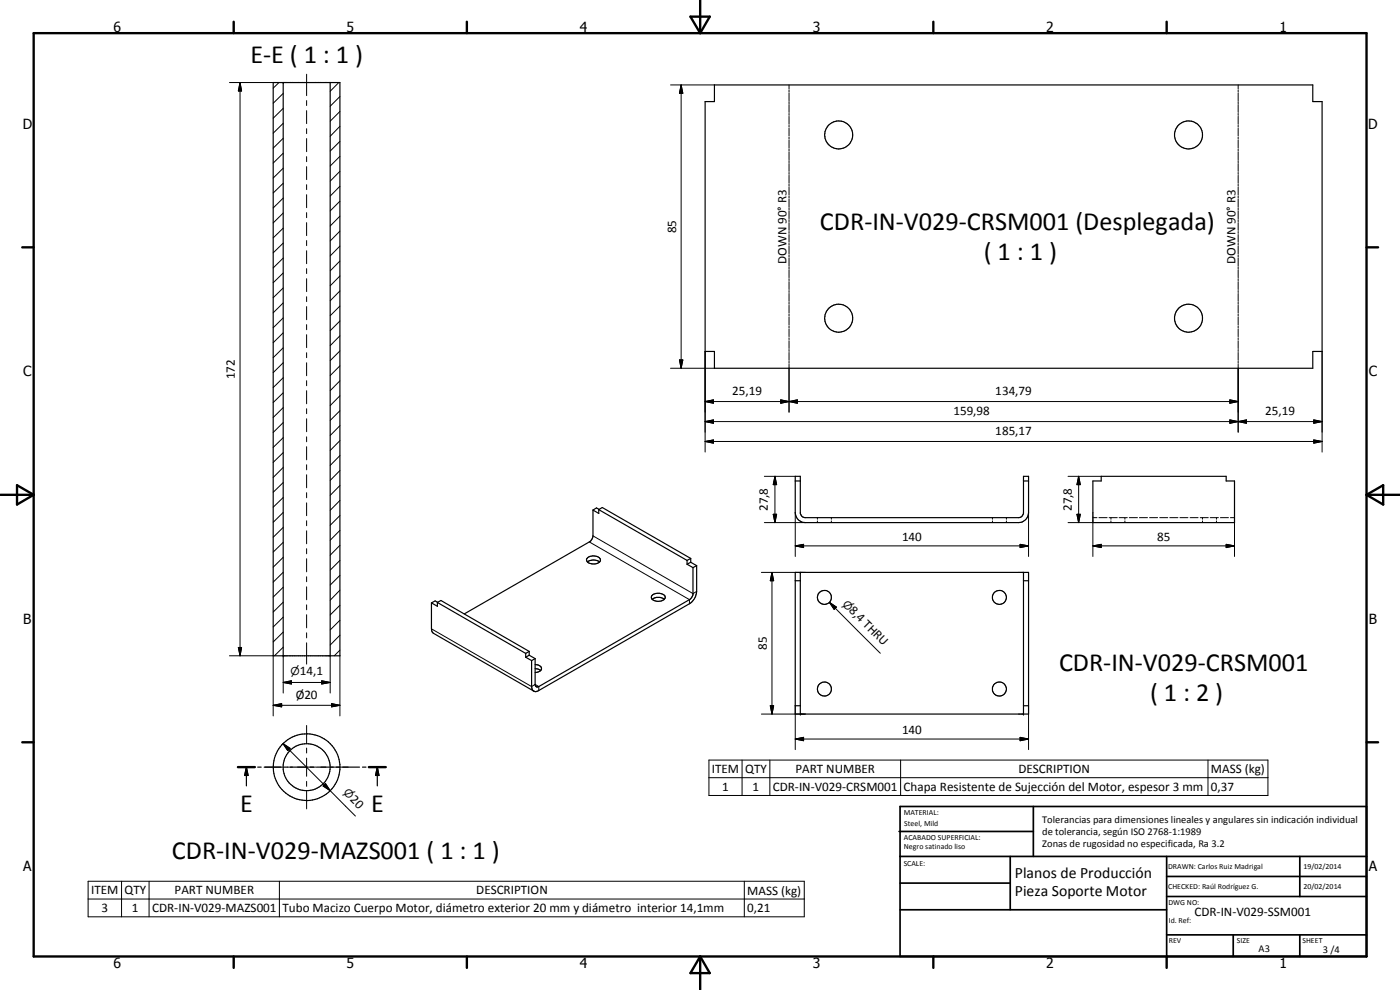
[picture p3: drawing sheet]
<svg xmlns="http://www.w3.org/2000/svg" width="420mm" height="297mm" viewBox="0 0 420 297" stroke-linecap="round" stroke-linejoin="round" font-family="sans-serif">
<g fill="none" stroke="#000" stroke-width=".35">
<path d="M82 24.8h20v172h-20zM85 24.8v172M99.1 24.8v172M214.4 25.5h179.6v5h2.8v75h-2.8v5h-179.6v-5h-2.8v-75h2.8zM178 153v7.8l-.7 1.5-38 21.9M179.7 152.9v1.2l-1.7-1.1M179.7 152.9l26.5 15.2M179.7 152.9l1.1-.6 26.5 15.3M179.8 152.8l-.8-.4-1 .6M238.7 142.9h1.5v11.2l.4 .8 .8 .4h64.6l.5-.2 .7-1v-11.2h1.5v10.9a3 3 0 0 1-3 3h-64a3 3 0 0 1-3-3zM238.7 144.3h1.5M307.2 144.3h1.5"/>
<path d="M328 144.3h2.5v-1.4h37.5v1.4h2.5v12.5h-42.5zM176.3 168.6a3 3 0 0 1 3.6 0M176.3 167.3a2.56 2.56 0 0 1 3.9 .7 2.09 2.09 0 0 1-3 1.1 1.03 1.03 0 0 1-1-.6 1.03 1.03 0 0 1 .1-1.2zM195.6 178.7a2.59 2.59 0 0 1 4.1 .5 2.47 2.47 0 0 1-4.2 .1zM195.7 179.8a3 3 0 0 1 3.3-.3l.4 .3M206.2 169.3l1.8 1M206.2 168.1v1.2M207.3 168.7l1.8 1M207.3 167.6l-1.1 .5M207.3 168.7l-1.1 .6M207.3 167.6v1.1M208 170.3v8.1l-.9 1.4-45.8 26.3-.5-.1-.2-.6v-7.8"/>
<path d="M209.1 169.7l-1.1 .6M209.1 169.7v7.8a4.6 4.6 0 0 1-2.2 3.6l-45.5 26.2-.5 .2-.7-.2M238.7 171.7h70v42.5h-70zM238.7 174.2h1.5M240.2 171.7v42.5M307.2 171.7v42.5M307.2 174.2h1.5M129.5 180.9v7.8l.5 1.2 30.2 17.4M131.3 180.8v1.1l-1.8-1M131.3 180.8l1-.6 26.5 15.3M131.3 180.8l26.5 15.2M131.3 180.7l-.7-.4-1.1 .6"/>
<path d="M157.8 196v1.2M157.8 197.2l1.7 1M158.8 196.6l-1 .6M158.8 195.5v1.1M158.8 195.5l-1 .5M158.8 196.6l1.8 1M159.5 198.2v7.8l.2 .8 .5 .5M160.6 197.6l-1.1 .6M160.6 199.4l.7 .1a1.11 1.11 0 0 1 1.2 1.1 1.11 1.11 0 0 1-1.2 1.1l-.7 .1M160.6 200.6l1 .2 .7 .4M238.7 211.8h1.5M307.2 211.8h1.5"/>
<path d="M71.4 230.2h5.1M73.9 230.2l.6 2.5h-1.1zM73.9 230.2v5.6M77.3 230.2h1.1M79.3 230.2h5M85.2 230.2h1.1M87.2 230.2h5M93 230.2h1.1M95 230.2h5M100.9 230.2h1.1M102.9 230.2h5M108.8 230.2h1"/>
<path d="M110.7 230.2h5.1M113.2 230.2l.5 2.5h-1zM113.2 230.2v5.6"/>
<circle cx="251.7" cy="40.5" r="4.2"/>
<circle cx="356.7" cy="40.5" r="4.2"/>
<circle cx="251.7" cy="95.5" r="4.2"/>
<circle cx="356.7" cy="95.5" r="4.2"/>
<circle cx="247.4" cy="179.2" r="2.09"/>
<circle cx="299.9" cy="179.3" r="2.09"/>
<circle cx="247.4" cy="206.7" r="2.11"/>
<circle cx="299.9" cy="206.7" r="2.1"/>
<circle cx="92" cy="230.2" r="7.1"/>
<circle cx="92" cy="230.2" r="10"/>
</g>
<g fill="none" stroke="#000" stroke-width=".3">
<path d="M68.9 24.8h13.1M72 24.8l.5 2.5h-1zM72 24.8v172M83.7 24.8l-1.7 1.7M85 37l-3 3M85 32.5l-3 3M85 28l-3 3M92 22.3v6.4M92 30.2v1.5M92 33.2v3.9M92 38.6v1.5M101.7 24.8l-2.6 2.6"/>
<path d="M102 37.9l-2.9 3M102 33.4l-2.9 3M102 29l-2.9 2.9M201.2 25.5h13.2M204.4 25.5l.5 2.5h-1zM204.4 25.5v85M236.8 25.5v1.2M236.8 27v.6M236.8 27.9v2.3M236.8 30.5v.6M236.8 31.4v2.3M236.8 34v.6"/>
<path d="M236.8 34.9v2.4M236.8 37.6v.5M236.8 38.5v2.3M371.6 25.5v1.2M371.6 27v.6M371.6 27.9v2.3M371.6 30.5v.6M371.6 31.4v2.3M371.6 34v.6M371.6 34.9v2.4M371.6 37.6v.5M371.6 38.5v2.3"/>
<path d="M85 59.4l-3 3M85 55l-3 2.9M85 50.5l-3 2.9M85 46l-3 2.9M85 41.5l-3 2.9M92 41.6v3.9M92 47v1.5M92 50v3.9M92 55.4v1.5M92 58.4v3.9M102 55.9l-2.9 2.9M102 51.4l-2.9 3"/>
<path d="M102 46.9l-2.9 2.9M102 42.4l-2.9 2.9M236.8 41.1v.6M236.8 42v2.4M236.8 44.7v.6M236.8 45.6v2.3M236.8 48.2v.6M236.8 49.1v2.3M236.8 51.7v.6M236.8 52.6v2.4M236.8 55.3v.6M236.8 56.2v2.3"/>
<path d="M236.8 58.8v.6M236.8 59.7v2.4M371.6 41.1v.6M371.6 42v2.4M371.6 44.7v.6M371.6 45.6v2.3M371.6 48.2v.6M371.6 49.1v2.3M371.6 51.7v.6M371.6 52.6v2.4M371.6 55.3v.6M371.6 56.2v2.3"/>
<path d="M371.6 58.8v.6M371.6 59.7v2.4M85 77.4l-3 3M85 72.9l-3 3M85 68.5l-3 2.9M85 63.9l-3 3M92 63.8v1.5M92 66.8v3.9M92 72.2v1.5M92 75.2v3.9M102 78.3l-2.9 3M102 73.8l-2.9 3"/>
<path d="M102 69.3l-2.9 3M102 64.9l-2.9 2.9M102 60.4l-2.9 2.9M236.8 62.4v.5M236.8 63.2v2.4M236.8 65.9v.6M236.8 66.8v2.3M236.8 69.5v.5M236.8 70.4v2.3M236.8 73v.6M236.8 73.9v2.3M236.8 76.5v.6"/>
<path d="M236.8 77.4v2.4M371.6 62.4v.5M371.6 63.2v2.4M371.6 65.9v.6M371.6 66.8v2.3M371.6 69.5v.5M371.6 70.4v2.3M371.6 73v.6M371.6 73.9v2.3M371.6 76.5v.6M371.6 77.4v2.4M85 99.9l-3 2.9"/>
<path d="M85 95.4l-3 2.9M85 90.9l-3 3M85 86.4l-3 2.9M85 81.9l-3 2.9M92 80.6v1.5M92 83.6v3.9M92 89v1.5M92 92v3.9M92 97.4v1.5M102 96.3l-2.9 2.9M102 91.8l-2.9 2.9M102 87.3l-2.9 3"/>
<path d="M102 82.8l-2.9 3M236.8 80.1v.6M236.8 80.9v2.4M236.8 83.6v.6M236.8 84.5v2.4M236.8 87.2v.6M236.8 88.1v2.3M236.8 90.7v.6M236.8 91.6v2.3M236.8 94.2v.6M236.8 95.1v2.4M236.8 97.8v.6"/>
<path d="M236.8 98.7v2.3M371.6 80.1v.6M371.6 80.9v2.4M371.6 83.6v.6M371.6 84.5v2.4M371.6 87.2v.6M371.6 88.1v2.3M371.6 90.7v.6M371.6 91.6v2.3M371.6 94.2v.6M371.6 95.1v2.4M371.6 97.8v.6"/>
<path d="M371.6 98.7v2.3M85 117.9l-3 2.9M85 113.3l-3 3M85 108.8l-3 3M85 104.4l-3 2.9M92 100.4v3.9M92 105.8v1.5M92 108.8v3.9M92 114.2v1.5M92 117.2v4M102 118.7l-2.9 3M102 114.3l-2.9 2.9"/>
<path d="M102 109.8l-2.9 2.9M102 105.3l-2.9 2.9M102 100.8l-2.9 2.9M201.2 110.5h13.2M203.9 108h1l-.5 2.5zM211.6 105.5v30.1M234.3 120l2.5 .5-2.5 .5zM234.3 120l5 1v-1l-5 1zM236.8 101.3v.6M236.8 102.2v2.4M236.8 104.9v.6M236.8 105.7v2.4"/>
<path d="M236.8 108.4v.6M236.8 109.3v14.4M369.1 120l2.5 .5-2.5 .5zM371.6 101.3v.6M371.6 102.2v2.4M371.6 104.9v.6M371.6 105.7v2.4M371.6 108.4v.6M371.6 109.3v20.4M396.8 105.5v30.1M85 135.8l-3 2.9M85 131.3l-3 2.9"/>
<path d="M85 126.8l-3 3M85 122.3l-3 3M92 122.6v1.5M92 125.6v3.9M92 131.1v1.4M92 134v4M92 139.4v1.6M102 136.7l-2.9 3M102 132.2l-2.9 3M102 127.7l-2.9 3M102 123.2l-2.9 3M211.6 120.5l2.5-.5v1z"/>
<path d="M211.6 126.5l2.5-.5v1zM211.6 132.5l2.5-.5v1zM211.6 120.5h160M211.6 126.5h185.2M211.6 132.5h185.2M236.8 120.5l2.5-.5v1zM369.1 126l2.5 .5-2.5 .5zM369.1 126l5 1v-1l-5 1zM371.6 126.5l2.5-.5v1zM394.3 132l2.5 .5-2.5 .5zM394.3 126l2.5 .5-2.5 .5zM85 140.3l-3 3"/>
<path d="M85 158.2l-3 3M85 153.8l-3 2.9M85 149.3l-3 2.9M85 144.8l-3 2.9M92 142.5v3.8M92 147.8v1.6M92 150.9v3.8M92 156.3v1.4M92 159.3v3.9M102 159.1l-2.9 3M102 154.7l-2.9 2.9M102 150.2l-2.9 2.9"/>
<path d="M102 145.7l-2.9 2.9M102 141.2l-2.9 2.9M229.4 142.9h9.3M229.4 156.8h12.3M232.1 154.3h1l-.5 2.5zM232.6 142.9l.5 2.5h-1zM232.6 142.9v13.9M238.7 153.8v13.2M245.3 155.3v.5M245.3 156.3v.5M249.5 155.3v.5M249.5 156.3v.5"/>
<path d="M297.8 155.3v.5M297.8 156.3v.5M302 155.3v.5M302 156.3v.5M308.7 153.8v13.2M320.5 142.9h10M320.5 156.8h7.5v10.2M323.2 154.3h1l-.5 2.5zM323.7 142.9l.5 2.5h-1zM323.7 142.9v13.9M328 155.3h1.2M329.8 155.3h2.5"/>
<path d="M332.9 155.3h2.4M333.4 155.3v.5M333.4 156.3v.5M335.9 155.3h2.4M337.6 155.3v.5M337.6 156.3v.5M338.9 155.3h2.5M342 155.3h2.4M345 155.3h2.4M348.1 155.3h2.4M351.1 155.3h2.4M354.1 155.3h2.4"/>
<path d="M357.2 155.3h2.4M360.2 155.3h2.4M360.9 155.3v.5M360.9 156.3v.5M363.2 155.3h2.5M365.1 155.3v.5M365.1 156.3v.5M366.3 155.3h2.4M369.3 155.3h1.2M370.5 156.8v10.2M85 176.2l-3 3M85 171.7l-3 3"/>
<path d="M85 167.2l-3 3M85 162.7l-3 3M92 164.6v1.6M92 167.6v4M92 173.1v1.4M92 176.1v3.9M102 177.1l-2.9 3M102 172.6l-2.9 3M102 168.1l-2.9 3M102 163.6l-2.9 3M176.9 162.6l30 17.3v1.2M178 160.8l30 17.3 1.1-.6"/>
<path d="M228.5 171.7h13.2M231.7 171.7l.5 2.5h-1zM231.7 171.7v42.5M238.7 163.8l2.5-.5v1zM238.7 163.8h70M306.1 163.3l2.6 .5-2.6 .5zM328 163.8l2.5-.5v1zM328 163.8h42.5M368 163.3l2.5 .5-2.5 .5zM68.9 196.8h13.1v18M71.5 194.3h1l-.5 2.5zM85 194.2l-2.6 2.6"/>
<path d="M85 189.7l-3 2.9M85 185.2l-3 2.9M85 180.7l-3 2.9M85 196.8v11.1M92 181.5v1.5M92 184.4v4M92 189.9v1.5M92 192.9v6.4M99.1 196.8v11.1M102 195.1l-1.7 1.7M102 190.6l-2.9 2.9M102 186.1l-2.9 2.9"/>
<path d="M102 181.6l-2.9 2.9M102 196.8v18M129.5 188.7l30 17.3 1.1-.6 1.1 .6v1.2M248.9 180.7l2.1 1.5-.7 .6zM248.9 180.7l15.3 15.3M82 211.6l2.5-.5v1zM82 211.6h20M85 204.8l2.4-.5v.9zM85 204.8h14.1M92 217.7v5.2M96.6 204.3l2.5 .5-2.5 .4zM99.5 211.1l2.5 .5-2.5 .5z"/>
<path d="M228.5 214.2h13.2M231.2 211.8h1l-.5 2.4zM238.7 211.8v13.1M308.7 211.8v13.1M79.5 230.2h5.3M85 223.1l2.1 1.4-.8 .7zM85 223.1l14.1 14.1M86.3 230.2h1.5M89.3 230.2h5.5M92 224.5v1.4M92 227.5v5.4M92 234.4v1.5"/>
<path d="M92 237.4v5.3M96.3 230.2h1.5M97 235.8l.7-.7 1.4 2.1zM99.1 237.2l7.6 7.7M99.3 230.2h5.2M212.8 228h167.7v10.7h-167.7zM212.8 233.3h167.7M222.7 228v10.7M231 228v10.7M238.7 221.7l2.5-.5v1zM238.7 221.7h70M270.3 228v10.7"/>
<path d="M306.1 221.2l2.6 .5-2.6 .5zM362.5 228v10.7M26.4 264.4h215v10.7h-215zM26.4 269.7h215M36.5 264.4v10.7M44.7 264.4v10.7M83.9 264.4v10.7M223.4 264.4v10.7"/>
</g>
<g fill="#000">
<circle cx="85" cy="24.8" r=".18"/>
<circle cx="240.2" cy="171.7" r=".18"/>
<circle cx="307.2" cy="171.7" r=".18"/>
<circle cx="85" cy="196.8" r=".18"/>
<circle cx="240.2" cy="214.2" r=".18"/>
<circle cx="307.2" cy="214.2" r=".18"/>
</g>
<g fill="none" stroke="#000" stroke-width=".71">
<path d="M10.1 9.9h400v277.1h-400zM70.1 6.5v3.4M140.1 6.5v3.4M207.2 5h5.8l-2.9 4.9zM210.1 0v9.9M280.1 6.5v3.4M350.1 6.5v3.4M6.7 74.2h3.4M410.1 74.2h3.5M.1 148.5h10M5.1 145.6l5 2.9-5 2.9zM410.1 148.5h10"/>
<path d="M410.1 148.5l5-2.9v5.8zM6.7 222.7h3.4M71.4 230.2h5.1M110.7 230.2h5.1M410.1 222.7h3.5M70.1 287v3.4M140.1 287v3.4M210.1 287v10M210.1 287l2.9 5h-5.8zM280.1 287v3.4M350.1 287v3.4"/>
</g>
<g fill="none" stroke="#000" stroke-width=".51">
<path d="M269.8 249.5h40.3M270.1 242h140v45h-140zM270.1 257h140M303.2 257v16M310.1 242v15M350.1 257v30M390.1 257v12M270.1 265h33.1M270.1 273h80M350.1 269h60M350.1 263h60M350.1 280.5h60"/>
<path d="M370.1 280.5v6.5M390.1 280.5v6.5"/>
</g>
<g fill="#000">
<path d="M72 24.8l.5 2.5h-1zM204.4 25.5l.5 2.5h-1zM203.9 108h1l-.5 2.5zM211.6 120.5l2.5-.5v1zM236.8 120.5l2.5-.5v1zM211.6 126.5l2.5-.5v1zM211.6 132.5l2.5-.5v1zM234.3 120l2.5 .5-2.5 .5zM369.1 126l2.5 .5-2.5 .5zM369.1 120l2.5 .5-2.5 .5zM371.6 126.5l2.5-.5v1zM394.3 132l2.5 .5-2.5 .5z"/>
<path d="M394.3 126l2.5 .5-2.5 .5zM232.1 154.3h1l-.5 2.5zM232.6 142.9l.5 2.5h-1zM323.2 154.3h1l-.5 2.5zM323.7 142.9l.5 2.5h-1zM231.7 171.7l.5 2.5h-1zM238.7 163.8l2.5-.5v1zM306.1 163.3l2.6 .5-2.6 .5zM328 163.8l2.5-.5v1zM368 163.3l2.5 .5-2.5 .5zM71.5 194.3h1l-.5 2.5zM248.9 180.7l2.1 1.5-.7 .6z"/>
<path d="M82 211.6l2.5-.5v1zM85 204.8l2.4-.5v.9zM96.6 204.3l2.5 .5-2.5 .4zM99.5 211.1l2.5 .5-2.5 .5zM231.2 211.8h1l-.5 2.4zM73.9 230.2l.6 2.5h-1.1zM85 223.1l2.1 1.4-.8 .7zM97 235.8l.7-.7 1.4 2.1zM113.2 230.2l.5 2.5h-1zM238.7 221.7l2.5-.5v1zM306.1 221.2l2.6 .5-2.6 .5z"/>
</g>
<g font-size="7.9">
<text x="75.1" y="18.9">E-E ( 1 : 1 )</text>
<text x="246.1" y="68.9">CDR-IN-V029-CRSM001 (Desplegada)</text>
<text x="295.3" y="77.9">( 1 : 1 )</text>
<text x="317.8" y="201.5">CDR-IN-V029-CRSM001</text>
<text x="345.1" y="210.4">( 1 : 2 )</text>
<text x="72" y="243.7">E</text>
<text x="111.4" y="243.7">E</text>
<text x="51.6" y="257.6">CDR-IN-V029-MAZS001 ( 1 : 1 )</text>
</g>
<g font-size="4.7">
<text x="304.6" y="263.5">Planos de Producción</text>
<text x="304.6" y="268.9">Pieza Soporte Motor</text>
</g>
<g font-size="4.2">
<text x="34" y="9.6">6</text>
<text x="104" y="9.6">5</text>
<text x="174" y="9.6">4</text>
<text x="244" y="9.6">3</text>
<text x="314" y="9.6">2</text>
<text x="384" y="9.6">1</text>
<text x="6.8" y="38.7">D</text>
<text x="410.6" y="38.7">D</text>
<text x="7" y="112.9">C</text>
<text x="410.8" y="112.9">C</text>
<text x="7" y="187.1">B</text>
<text x="410.8" y="187.1">B</text>
<text x="7" y="261.4">A</text>
<text x="410.8" y="261.4">A</text>
<text x="34" y="290.4">6</text>
<text x="104" y="290.4">5</text>
<text x="174" y="290.4">4</text>
<text x="244" y="290.4">3</text>
<text x="314" y="290.4">2</text>
<text x="384" y="290.4">1</text>
</g>
<g font-size="3.9">
<text x="202.9" y="70" transform="rotate(-90 202.9 70)">85</text>
<text x="236" y="79.2" transform="rotate(-90 236 79.2)">DOWN 90° R3</text>
<text x="370.8" y="79.2" transform="rotate(-90 370.8 79.2)">DOWN 90° R3</text>
<text x="70.5" y="113.8" transform="rotate(-90 70.5 113.8)">172</text>
<text x="219.7" y="118.4">25,19</text>
<text x="298.7" y="118.4">134,79</text>
<text x="286.1" y="124.5">159,98</text>
<text x="379.7" y="124.5">25,19</text>
<text x="298.7" y="130.4">185,17</text>
<text x="230.5" y="153.3" transform="rotate(-90 230.5 153.3)">27,8</text>
<text x="321.6" y="153.3" transform="rotate(-90 321.6 153.3)">27,8</text>
<text x="270.7" y="162.2">140</text>
<text x="347.2" y="162.2">85</text>
<text x="254.6" y="183.4" transform="rotate(45 254.6 183.4)">8,4 THRU</text>
<text x="230.1" y="195" transform="rotate(-90 230.1 195)">85</text>
<text x="90" y="202.6">14,1</text>
<text x="88.8" y="209.7">Ø20</text>
<text x="270.7" y="220.2">140</text>
<text x="213.6" y="231.9">ITEM</text>
<text x="223.6" y="232">QTY</text>
<text x="238.7" y="231.9">PART NUMBER</text>
<text x="305.6" y="232">DESCRIPTION</text>
<text x="363.4" y="232.1">MASS (kg)</text>
<text x="104.8" y="239.9" transform="rotate(45 104.8 239.9)">20</text>
<text x="216.7" y="237.3">1</text>
<text x="225.9" y="237.3">1</text>
<text x="231.9" y="237.3">CDR-IN-V029-CRSM001</text>
<text x="271.2" y="237.4">Chapa Resistente de Sujección del Motor, espesor 3 mm</text>
<text x="363.4" y="237.3">0,37</text>
<text x="27.4" y="268.4">ITEM</text>
<text x="37.4" y="268.4">QTY</text>
<text x="52.4" y="268.4">PART NUMBER</text>
<text x="142.9" y="268.4">DESCRIPTION</text>
<text x="224.3" y="268.5">MASS (kg)</text>
<text x="30.5" y="273.7">3</text>
<text x="39.6" y="273.7">1</text>
<text x="45.7" y="273.7">CDR-IN-V029-MAZS001</text>
<text x="84.8" y="273.8">Tubo Macizo Cuerpo Motor, diámetro exterior 20 mm y diámetro interior 14,1mm</text>
<text x="224.3" y="273.7">0,21</text>
<text x="358.5" y="275">CDR-IN-V029-SSM001</text>
</g>
<g font-size="3.3">
<text x="252.7" y="181.4" transform="rotate(45 252.7 181.4)">n</text>
<text x="87.2" y="202.6">n</text>
<text x="102.9" y="238" transform="rotate(45 102.9 238)">n</text>
</g>
<g font-size="3.1">
<text x="312.7" y="246.8">Tolerancias para dimensiones lineales y angulares sin indicación individual</text>
<text x="312.7" y="250.4">de tolerancia, según ISO 2768-1:1989</text>
<text x="312.7" y="254">Zonas de rugosidad no especificada, Ra 3.2</text>
<text x="377.7" y="285.6">A3</text>
<text x="397" y="285.9">3 /4</text>
</g>
<g font-size="2.4">
<text x="271.2" y="244.4">MATERIAL:</text>
<text x="271.3" y="252">ACABADO SUPERFICIAL:</text>
<text x="271.4" y="247.9">Steel, Mild</text>
<text x="271.3" y="254.6">Negro satinado liso</text>
<text x="271.2" y="259.7">SCALE:</text>
<text x="350.6" y="260.8">DRAWN: Carlos Ruiz Madrigal</text>
<text x="391.2" y="260.6">19/02/2014</text>
<text x="350.6" y="266.9">CHECKED: Raúl Rodríguez G.</text>
<text x="391.2" y="266.7">20/02/2014</text>
<text x="350.6" y="271.4">DWG NO:</text>
<text x="350.8" y="276.9">Id. Ref:</text>
<text x="350.8" y="282.8">REV</text>
<text x="371.2" y="282.9">SIZE</text>
<text x="390.9" y="282.9">SHEET</text>
</g>
</svg>
